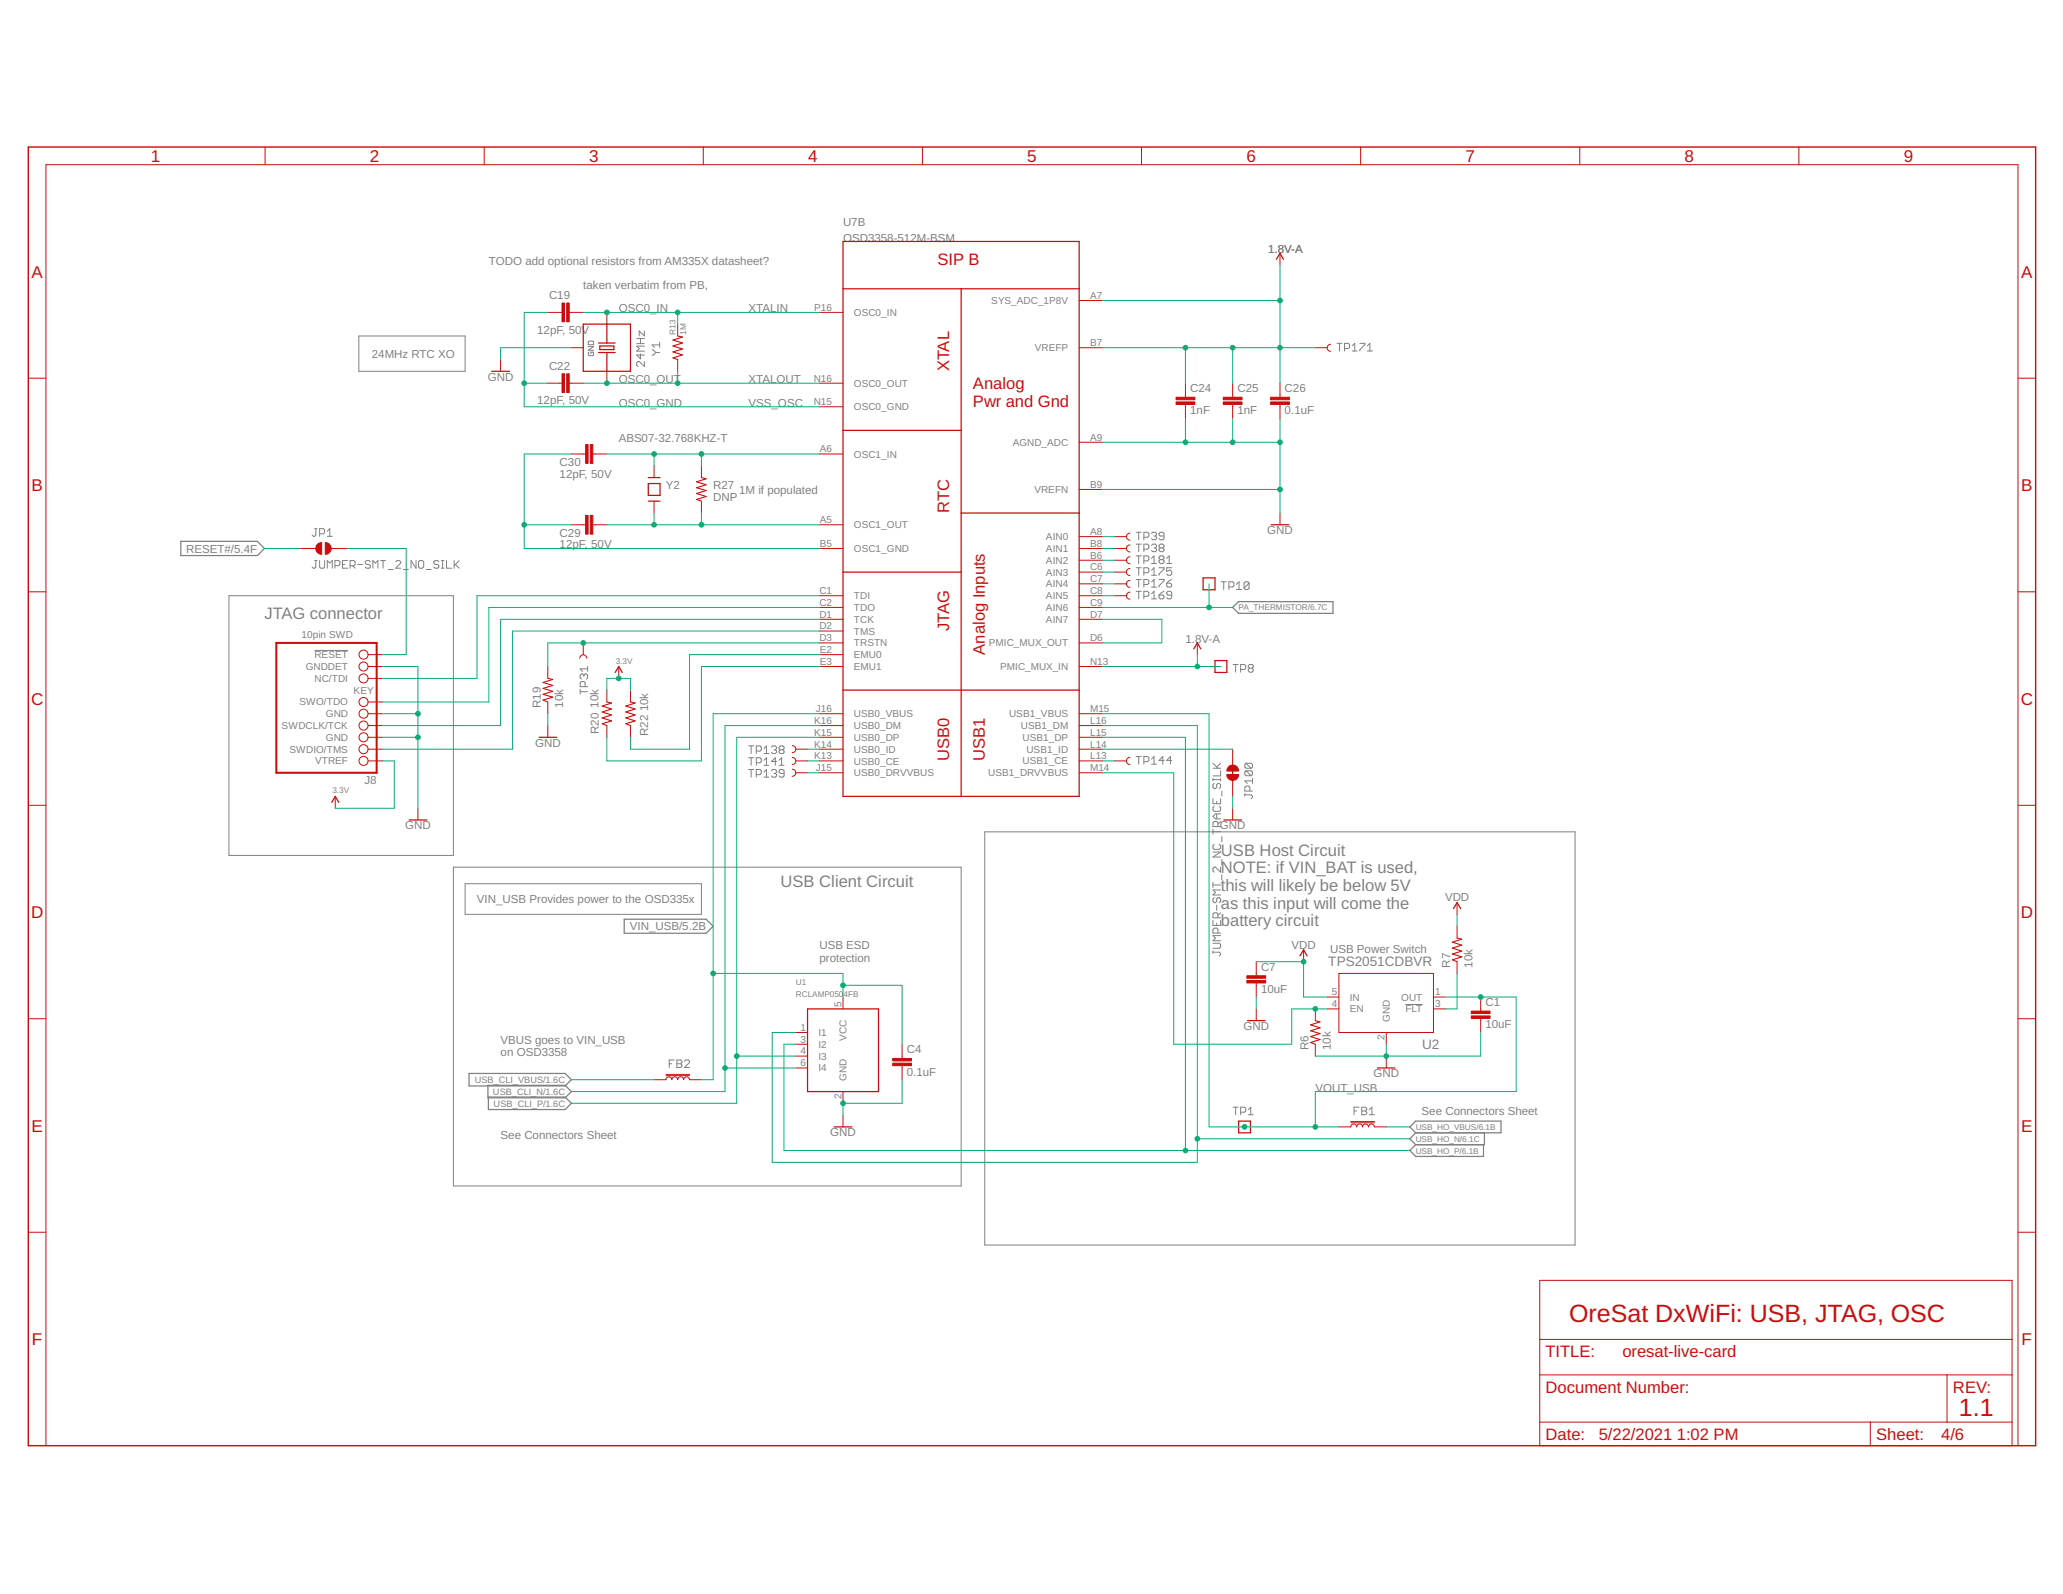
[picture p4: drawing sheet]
<svg xmlns="http://www.w3.org/2000/svg" width="279mm" height="216mm" viewBox="0 0 279 216" stroke-linecap="round" stroke-linejoin="round" font-family="sans-serif">
<g fill="none" stroke="#808080" stroke-width=".14">
<path d="M48.6 45.5h14.4v4.8h-14.4zM79.7 46.9h.7l-.7 .5h.7M79.8 47.7l-.1 .1 .1 .4h.5l.1-.2-.1-.3h-.3v.2M79.8 46.2h.5l.1 .1v.4h-.7v-.4zM86.2 46.5h1.1M86.2 45.8h1.1M86.7 47.9v.7l-.5-.5h1.1M86.7 45.8v.7M87.3 44.8v.7l-.7-.7v.7M87.3 49v.6l-.7-.6h-.2l-.2 .1v.4l.2 .1M87.3 46.9h-1.1l.4 .3-.4 .4h1.1M88.3 47.4h.2l.3 .4"/>
<path d="M88.8 47.8l-.3 .3h-.2M88.8 47.8h.5M89.3 46.7h-1l.4 .4M89.3 46.4v.7M181.1 46.5h.7M181.4 46.5v1M182.1 47.2h.5l.2-.2v-.3l-.2-.2h-.5v1M183.1 46.8l.4-.3v1M183.1 47.5h.7M184.2 46.5h.6v.2l-.6 .7v.1M185.2 47.5h.7M185.2 46.8l.3-.3v1"/>
<path d="M42.6 75.9h.3M42.6 71.6h.3M42.8 75.9v.9l-.2 .2h-.2l-.1-.2M42.8 71.6v.9l-.2 .1h-.2l-.1-.1M43.3 75.9v.9l.2 .2h.3l.2-.2v-.9M43.3 72.3h.5l.2-.2v-.3l-.2-.2h-.5v1M44.3 77v-1.1l.4 .4 .3-.4v1.1M44.3 72.6h.7M44.3 71.9l.4-.3v1M45.4 76.6h.5l.1-.1v-.4l-.1-.2h-.5v1.1M46.4 76.5h.3M47.1 75.9h-.7v1.1h.7"/>
<path d="M47.4 76.6h.5l.2-.1v-.4l-.2-.2h-.5v1.1M47.8 76.6l.3 .4M48.5 76.5h.6M50.2 76.1l-.2-.2h-.4l-.1 .2v.2l.1 .2h.4l.2 .1v.2l-.2 .2h-.4l-.1-.2M50.5 77v-1.1l.3 .4 .4-.4v1.1M51.5 75.9h.7M51.9 75.9v1.1M52.6 77.1h.7M53.6 76.1l.2-.2h.3l.2 .2v.2l-.7 .7h.7M54.6 77.1h.7M56.3 75.9v1.1l-.6-1.1v1.1M56.7 76.1l.2-.2h.3l.2 .2v.7l-.2 .2h-.3l-.2-.2z"/>
<path d="M57.7 77.1h.7M59.4 76.1l-.1-.2h-.4l-.1 .2v.2l.1 .2h.4l.1 .1v.2l-.1 .2h-.4l-.1-.2M59.8 77h.3M59.8 75.9h.3M59.9 75.9v1.1M60.5 75.9v1.1h.7M61.5 75.9v1.1M61.7 76.5l.5 .5M62.2 75.9l-.7 .7M153.9 72.1h.7M153.9 73.7h.7M153.9 75.3h.7"/>
<path d="M153.9 76.9h.7M153.9 78.5h.7M154.2 72.1v1M154.2 73.7v1M154.2 75.3v1M154.2 76.9v1M154.2 78.5v1M154.9 72.8h.5l.2-.2v-.3l-.2-.2h-.5v1M154.9 74.4h.5l.2-.2v-.3l-.2-.2h-.5v1M154.9 76h.5l.2-.2v-.3l-.2-.2h-.5v1M154.9 77.6h.5l.2-.2v-.3l-.2-.2h-.5v1M154.9 79.2h.5l.2-.2v-.3l-.2-.2h-.5v1"/>
<path d="M156 72.3l.1-.2h.4l.1 .2v.1l-.1 .2M156 73.9l.1-.2h.4l.1 .2v.1l-.1 .2M156 75.6l.3-.3v1M156 77.2l.3-.3v1M156 78.8l.3-.3v1M156 76.3h.6M156 77.9h.6M156 79.5h.6M156.3 72.6h.2M156.3 74.2h.2M156.5 72.6l.1 .2v.1l-.1 .2h-.4l-.1-.2M156.5 74.2l.1 .2v.1l-.1 .2h-.4l-.1-.2"/>
<path d="M157 76.9h.6v.2l-.6 .6v.2M157 78.5h.6v.2l-.6 .7v.1M157.1 74.2l-.1-.2v-.1l.1-.2h.4l.1 .2v.1l-.1 .2M157.1 74.2l-.1 .2v.1l.1 .2h.4l.1-.2v-.1l-.1-.2M157.1 75.8l-.1-.2v-.1l.1-.2h.4l.1 .2v.1l-.1 .2M157.1 75.8l-.1 .2v.1l.1 .2h.4l.1-.2v-.1l-.1-.2M157.1 74.2h.4M157.1 75.8h.4M157.6 72.6h-.5l-.1-.2v-.1l.1-.2h.4l.1 .2v.6l-.1 .2h-.4l-.1-.2M158 76.3h.7M158 75.6l.3-.3v1M158 79h.5l.2 .2v.2l-.2 .1h-.3l-.2-.1z"/>
<path d="M158.7 76.9h-.7v.5l.5-.2 .2 .2v.3l-.2 .2h-.3l-.2-.2M158.7 78.5l-.4 .2-.3 .3M165.4 78.8h.7M165.7 78.8v1M166.4 79.5h.5l.2-.2v-.3l-.2-.2h-.5v1M167.4 79.1l.4-.3v1M167.4 79.8h.7M169.2 79l-.2-.2h-.3l-.2 .2v.7M169.2 79v.7l-.2 .1h-.3l-.2-.1M169.2 79l-.7 .7M31 80.7h30.4v35.2h-30.4zM42.6 88.1h4.5"/>
<path d="M78.6 93.7h1M78.6 93.3v.7M79.1 91.5l-.2-.2h-.2l-.1 .2v.3l.1 .2M79.1 91.5l.1-.2h.2l.2 .2v.3l-.2 .2M79.1 91.5v.1M79.2 93v-.5l-.1-.2h-.4l-.1 .2v.5h1M79.6 90.3v.6M79.6 90.6h-1l.3 .3M153.9 80.1h.7M154.2 80.1v1M154.9 80.8h.5l.2-.2v-.3l-.2-.2h-.5v1M156 80.4l.3-.3v1"/>
<path d="M156 81.1h.6M157 80.6h.5l.1 .2v.1l-.1 .2h-.4l-.1-.2zM157.6 80.1l-.3 .2-.3 .3M158.7 80.6h-.5l-.2-.2v-.1l.2-.2h.3l.2 .2v.6l-.2 .2h-.3l-.2-.2M167 90h.7M167.3 90v1M168 90.7h.6l.1-.2v-.3l-.1-.2h-.6v1M169.2 90.5l-.1-.2v-.1l.1-.2h.4l.1 .2v.1l-.1 .2M169.2 90.5l-.1 .2v.1l.1 .2h.4l.1-.2v-.1l-.1-.2M169.2 90.5h.4M61.4 117.5h68.8v43.1h-68.8zM63 119.7h32v4.1h-32z"/>
<path d="M101.4 102.6h.7M101.4 104.2h.7M101.4 101h.7M101.7 101v1.1M101.7 102.6v1.1M101.7 104.2v1.1M102.4 103.3h.5l.2-.2v-.3l-.2-.2h-.5v1.1M102.4 101.7h.5l.2-.1v-.4l-.2-.2h-.5v1.1M102.4 104.9h.5l.2-.1v-.4l-.2-.2h-.5v1.1M103.5 103l.3-.4v1.1M103.5 101.4l.3-.4v1.1M103.5 104.6l.3-.4v1.1"/>
<path d="M103.5 103.7h.6M103.5 105.3h.6M103.5 102.1h.6M104.5 104.4l.1-.2h.4l.2 .2v.2l-.2 .2M104.5 101.2l.1-.2h.4l.2 .2v.2l-.2 .2M104.8 104.8h.2M104.8 101.6h.2M105 104.8l.2 .1v.2l-.2 .2h-.4l-.1-.2M105 101.6l.2 .1v.2l-.2 .2h-.4l-.1-.2M105.2 103.1h-.7l.5-.5v1.1M105.5 103.7h.7M105.5 103l.4-.4v1.1"/>
<path d="M105.7 101.6l-.2-.2v-.2l.2-.2h.3l.2 .2v.2l-.2 .2M105.7 101.6l-.2 .1v.2l.2 .2h.3l.2-.2v-.2l-.2-.1M105.7 101.6h.3M106.2 104.8h-.5l-.2-.2v-.2l.2-.2h.3l.2 .2v.7l-.2 .2h-.3l-.2-.2M133.4 112.7h79.9v55.9h-79.9zM153.9 102.5h.7M154.2 102.5v1M154.9 103.2h.5l.2-.2v-.4l-.2-.1h-.5v1M156 102.8l.3-.3v1M156 103.5h.6M157.6 103h-.6l.5-.5v1M158.7 103h-.7l.5-.5v1"/>
<path d="M164.3 108.2v.7h1v-.7M164.3 105.4v.4M164.3 112.3v.7M164.3 119.5v.7M164.3 119.9h1M164.3 115.4h1l-1 .7h1M164.3 112.6h1M164.3 105.6h1M164.3 104.1h1M164.3 103.4l.7 .7M164.4 106.1l-.1 .2v.3l.1 .2h.2l.2-.2v-.3l.2-.2h.1l.2 .2v.3l-.2 .2M164.4 109.2l-.1 .2v.3l.1 .2h.7l.2-.2v-.3l-.2-.2"/>
<path d="M164.4 114.4l-.1 .1v.4l.1 .1h.7l.2-.1v-.4l-.2-.1M164.8 108.5v.4M164.8 110.2v.7M165 112v-.6l-.2-.1h-.4l-.1 .1v.6h1M165.3 117.5v.6l-.7-.6h-.2l-.1 .1v.4l.1 .1M165.3 104.4v.7h-1M165.3 105.4v.4M165.3 111.3l-.3 .3M165.3 110.2h-.7l-.3 .4 .3 .3h.7M165.3 103.4l-.5 .5M165.5 107.1v.7M165.5 113.3v.7"/>
<path d="M165.5 116.4v.7M165.5 118.5v.7M168.6 107.7h.8l.2 .1v.2l-.2 .2M168.6 107.5v.3M168.8 103.4l-.2 .1v.4l.2 .2h.6M168.8 103.4h.6l.2 .1v.4l-.2 .2M168.8 104.4h.6l.2 .2v.3l-.2 .2M168.8 104.4l-.2 .2v.3l.2 .2h.6M168.8 104.4l.6 .7M168.8 103.4l.6 .7M169.3 107.1v-.5l-.2-.1h-.3l-.2 .1v.5h1M169.6 105.4v.7"/>
<path d="M169.6 105.8h-1l.3 .3M164.3 129h.8l.2 .1v.2l-.2 .2M164.3 124.7v.6h1v-.6M164.3 127.8h.8l.2 .1v.4l-.2 .1h-.8M164.3 128.8v.3M164.4 121.6l-.1 .2v.3l.1 .2h.2l.2-.2v-.3l.2-.2h.1l.2 .2v.3l-.2 .2M164.8 122.6v.7M164.8 125v.3M165 124.3v-.5l-.2-.2h-.4l-.1 .2v.5h1M165 126.4v-.5l-.2-.2h-.4l-.1 .2v.5h1M165.3 126.7h-1l.3 .4-.3 .3h1M165.3 123.6l-.3 .4"/>
<path d="M165.3 120.5h-1l.3 .4-.3 .3h1M190.3 136.1h2.4M90.6 144.1h.4M91.3 143.6h-.7v1M91.7 143.6h.5l.2 .1v.2l-.2 .2 .2 .2v.1l-.2 .2h-.5zM91.7 144.1h.5M92.7 143.7l.2-.1h.3l.2 .1v.2l-.7 .7h.7M167 150h.7M167.3 150v1M168 150.6h.6l.1-.1v-.4l-.1-.1h-.6v1M169.1 151h.6M169.1 150.3l.3-.3v1"/>
<path d="M183.4 150.5h.3M184.1 150h-.7v1M184.4 150h.5l.2 .1v.2l-.2 .2 .2 .1v.2l-.2 .2h-.5zM184.4 150.5h.5M185.4 151h.7M185.4 150.3l.4-.3v1"/>
</g>
<path d="M24.5 73.3h10.4l.9 1-.9 .9h-10.4zM166.9 82.3l.8-.8h12.8v1.6h-12.8zM84.5 124.5h11.1l1 1-1 .9h-11.1zM63.5 145.4h13l.9 .8-.9 .9h-13zM66.1 147h10.4l.9 .8-.9 .9h-10.4zM66.1 148.6h10.4l.9 .8-.9 .9h-10.4zM190.9 152.6l.8-.8h11.6v1.6h-11.6zM191.7 153.4l-.8 .8 .8 .8M191.7 155l-.8 .8 .8 .8h9.2v-1.6M201 153.4v1.6h-9.3" fill="none" stroke="#808080" stroke-width=".17"/>
<g fill="none" stroke="#c90d0c" stroke-width=".17">
<path d="M114.2 32.7h32v75.2h-32zM114.2 39.1h32M130.2 39.1v68.8M172.9 35.1l.5-.8 .4 .8M66.6 50.3h2.4M79 43.9h6.4v6.4h-6.4zM81.1 47.8h2.2M81.1 46.5h2.2M81.2 46.9h1.9v.4h-1.9zM82.2 43.9v2.6M82.2 47.8v2.5M114.2 58.3h16"/>
<path d="M87.8 64.7h1.6M87.8 67.9h1.6M87.8 65.5h1.6v1.6h-1.6zM114.2 77.5h16M130.2 69.5h16M162.9 78.3h1.6v1.6h-1.6zM172.1 71.1h2.4M73 99.9h2.4M83.3 91.1l.5-.8 .5 .8M114.2 93.5h32M161.7 87.9l.5-.8 .4 .8M164.5 89.5h1.7v1.6h-1.7z"/>
<path d="M44.9 108.7l.5-.8 .5 .8M55.4 111.1h2.4M165.8 111.1h2.3M166.9 104.2v1.1M109.4 136.7h9.6v11.1h-9.6zM169 138.2h2.3M176.1 129.5l.5-.8 .4 .8M196.8 123.1l.5-.8 .5 .8M113 152.6h2.4M167.7 151.8h1.7v1.6h-1.7zM186.5 144.7h2.4"/>
</g>
<g fill="none" stroke="#c90d0c" stroke-width=".14">
<path d="M35.9 19.9v2.4M65.6 19.9v2.4M95.2 19.9v2.4M124.9 19.9v2.4M154.6 19.9v2.4M184.3 19.9v2.4M214 19.9v2.4M243.6 19.9v2.4M173.4 34.3v1.6M3.8 51.2h2.4M67.8 48.7v1.6M74.2 42.3h1.9"/>
<path d="M74.2 51.9h1.9M77.1 42.3h1.9M77.1 51.9h1.9M77.4 47.1h1.6M82.2 42.3v1.6M82.2 50.3v1.6M91.8 43.9v1.6M91.8 48.7v1.6M111 55.1h3.2M111 42.3h3.2M111 51.9h3.2M146.2 47.1h3.2"/>
<path d="M146.2 40.7h3.2M146.2 59.9h3.2M160.5 51.9v1.9M160.5 54.8v1.9M166.9 51.9v1.9M166.9 54.8v1.9M173.4 51.9v1.9M173.4 54.8v1.9M178.1 47.1h1.6M180.2 46.6a.48 .48 0 0 0-.5 .5 .48 .48 0 0 0 .5 .5M273.3 51.2h2.4M40.6 74.3h2.2"/>
<path d="M44.9 74.3h2.1M77.4 61.5h1.9M77.4 71.1h1.9M80.3 61.5h1.9M80.3 71.1h1.9M88.6 63.1v1.6M88.6 67.9v1.6M95 63.1v1.6M95 67.9v1.6M111 74.3h3.2M111 61.5h3.2M111 71.1h3.2"/>
<path d="M146.2 72.7h3.2M146.2 74.3h3.2M146.2 75.9h3.2M146.2 77.5h3.2M146.2 79.1h3.2M146.2 66.3h3.2M151 72.7h1.5M151 74.3h1.5M151 75.9h1.5M151 77.5h1.5M151 79.1h1.5M153 72.2a.49 .49 0 0 0-.4 .5 .49 .49 0 0 0 .4 .5"/>
<path d="M153 73.8a.48 .48 0 0 0-.4 .5 .48 .48 0 0 0 .4 .5M153 75.4a.49 .49 0 0 0-.4 .5 .49 .49 0 0 0 .4 .5M153 77a.48 .48 0 0 0-.4 .5 .48 .48 0 0 0 .4 .5M153 78.6a.48 .48 0 0 0-.4 .5 .48 .48 0 0 0 .4 .5M173.4 69.5v1.6M3.8 80.2h2.4M49.8 98.3h2M49.8 99.9h2M49.8 96.7h2M49.8 88.7h2M49.8 90.3h2M49.8 95.1h2"/>
<path d="M49.8 91.9h2M74.2 90.3v1.6M74.2 95.1v1.6M74.2 98.3v1.6M78.5 89.2a.49 .49 0 0 1 .5-.5 .49 .49 0 0 1 .5 .5M79 87.1v1.6M82.2 93.5v1.6M82.2 98.3v1.6M83.8 90.3v1.6M85.4 93.5v1.6M85.4 98.3v1.6M111 80.7h3.2"/>
<path d="M111 82.3h3.2M111 83.9h3.2M111 98.3h3.2M111 99.9h3.2M111 96.7h3.2M111 88.7h3.2M111 90.3h3.2M111 85.5h3.2M111 87.1h3.2M146.2 80.7h3.2M146.2 82.3h3.2M146.2 83.9h3.2"/>
<path d="M146.2 98.3h3.2M146.2 99.9h3.2M146.2 96.7h3.2M146.2 90.3h3.2M146.2 87.1h3.2M151 80.7h1.5M153 80.2a.48 .48 0 0 0-.4 .5 .48 .48 0 0 0 .4 .5M162.2 87.1v1.6M273.3 80.2h2.4M3.8 109.1h2.4M45.4 107.9v1.6M49.8 103.1h2"/>
<path d="M49.8 101.5h2M56.6 109.5v1.6M107.3 102.6a.48 .48 0 0 1 .5 .5 .48 .48 0 0 1-.5 .4M107.3 104.2a.49 .49 0 0 1 .5 .5 .49 .49 0 0 1-.5 .5M107.3 101a.48 .48 0 0 1 .5 .5 .48 .48 0 0 1-.5 .4M107.8 103.1h1.6M107.8 104.7h1.6M107.8 101.5h1.6M111 103.1h3.2M111 104.7h3.2M111 101.5h3.2M146.2 103.1h3.2"/>
<path d="M146.2 104.7h3.2M146.2 101.5h3.2M151 103.1h1.5M153 102.6a.48 .48 0 0 0-.4 .5 .48 .48 0 0 0 .4 .4M166.9 101.5v2.1M166.9 105.7v2.2M166.9 109.5v1.6M273.3 109.1h2.4M3.8 138h2.4M107.8 139.8h1.6M114.2 135v1.7M170.1 130.3v1.9"/>
<path d="M170.1 133.1v1.9M170.1 136.7v1.5M176.6 128.7v1.6M178.1 136.7v1.5M179.7 135h1.6M179.7 136.7h1.6M181.3 131.8h12.8v8h-12.8zM187.7 139.8v1.6M194.1 135h1.6M194.1 136.7h1.6M197.3 122.3v1.5M197.3 125.5v1.6"/>
<path d="M197.3 130.3v1.5M200.5 135v2M200.5 137.9v1.9M273.3 138h2.4M88.6 146.2h1.6a.4 .4 0 0 1 .4-.4 .4 .4 0 0 1 .4 .4 .39 .39 0 0 1 .4-.4 .39 .39 0 0 1 .4 .4 .4 .4 0 0 1 .4-.4 .4 .4 0 0 1 .4 .4 .4 .4 0 0 1 .4-.4 .4 .4 0 0 1 .4 .4h1.6M90.2 145.7h3.2M90.2 145.5h3.2M107.8 141.4h1.6M107.8 144.7h1.6M107.8 143h1.6M114.2 147.8v1.6M114.2 151v1.6"/>
<path d="M122.2 141.4v2M122.2 144.3v1.9M178.1 141.4v1.6M181.3 152.6h1.6a.4 .4 0 0 1 .4-.4 .4 .4 0 0 1 .4 .4 .39 .39 0 0 1 .4-.4 .39 .39 0 0 1 .4 .4 .4 .4 0 0 1 .4-.4 .4 .4 0 0 1 .4 .4 .4 .4 0 0 1 .4-.4 .4 .4 0 0 1 .4 .4h1.6M182.9 152.1h3.2M182.9 151.9h3.2M187.7 143v1.7M3.8 166.9h2.4M208.5 173.4h64v22.4h-64zM273.3 166.9h2.4M6.2 195.8v-173.5h267.1v173.5M208.5 186.2h64"/>
<path d="M208.5 192.6h64M208.5 181.4h64M253.3 192.6v3.2M263.7 186.2v6.4"/>
<circle cx="49.2" cy="88.7" r=".61"/>
<circle cx="49.2" cy="99.9" r=".61"/>
<circle cx="49.2" cy="98.3" r=".61"/>
<circle cx="49.2" cy="90.3" r=".61"/>
<circle cx="49.2" cy="91.9" r=".61"/>
<circle cx="49.2" cy="96.7" r=".61"/>
<circle cx="49.2" cy="95.1" r=".61"/>
<circle cx="49.2" cy="101.5" r=".61"/>
<circle cx="49.2" cy="103.1" r=".61"/>
</g>
<g fill="#c90d0c" stroke="#c90d0c" stroke-width=".14">
<path d="M76.8 50.6h.3v2.6h-.3z"/>
<path d="M76.1 50.6h.4v2.6h-.4z"/>
<path d="M76.8 41h.3v2.6h-.3z"/>
<path d="M76.1 41h.4v2.6h-.4z"/>
<path d="M120.9 144h2.5v.3h-2.5z"/>
<path d="M120.9 143.4h2.5v.3h-2.5z"/>
<path d="M168.9 132.8h2.5v.3h-2.5z"/>
<path d="M168.9 132.2h2.5v.3h-2.5z"/>
<path d="M199.3 137.6h2.5v.3h-2.5z"/>
<path d="M199.3 136.9h2.5v.4h-2.5z"/>
<path d="M79.3 60.2h.4v2.6h-.4z"/>
<path d="M79.9 60.2h.4v2.6h-.4z"/>
<path d="M79.3 69.8h.4v2.5h-.4z"/>
<path d="M79.9 69.8h.4v2.5h-.4z"/>
<path d="M159.3 54.4h2.5v.4h-2.5z"/>
<path d="M159.3 53.8h2.5v.3h-2.5z"/>
<path d="M165.7 54.4h2.5v.4h-2.5z"/>
<path d="M165.7 53.8h2.5v.3h-2.5z"/>
<path d="M172.1 54.4h2.5v.4h-2.5z"/>
<path d="M172.1 53.8h2.5v.3h-2.5z"/>
</g>
<path d="M91.8 45.5l.6 .2-1.3 .4 1.3 .4-1.3 .4 1.3 .4-1.3 .4 1.3 .4-1.3 .4 .7 .2M95 64.7l.6 .2-1.3 .4 1.3 .4-1.3 .4 1.3 .3-1.3 .4 1.3 .4-1.3 .4 .7 .3M74.2 91.9l.6 .1-1.2 .4 1.2 .4-1.2 .4 1.2 .4-1.2 .4 1.2 .4-1.2 .4 .6 .3M82.2 95.1l.6 .1-1.2 .4 1.2 .4-1.2 .4 1.2 .4-1.2 .4 1.2 .4-1.2 .4 .6 .3M85.4 95.1l.6 .1-1.2 .4 1.2 .4-1.2 .4 1.2 .4-1.2 .4 1.2 .4-1.2 .4 .6 .3M178.1 138.2l.7 .2-1.3 .4 1.3 .4-1.3 .4 1.3 .4-1.3 .4 1.3 .4-1.3 .4 .6 .2M197.3 127.1l.7 .1-1.3 .4 1.3 .4-1.3 .4 1.3 .4-1.3 .4 1.3 .4-1.3 .4 .6 .3" fill="none" stroke="#c90d0c" stroke-width=".15"/>
<path d="M37.4 87.1h13.6v17.6h-13.6z" fill="none" stroke="#c90d0c" stroke-width=".28"/>
<path d="M3.8 19.9h271.9v175.9h-271.9z" fill="none" stroke="#c90d0c" stroke-width=".19"/>
<g fill="#c90d0c" stroke="#c90d0c" stroke-width=".14">
<path d="M166.9 104.9h.8v.1a.79 .79 0 0 1-.8 .7z" fill-rule="evenodd"/>
<path d="M166.2 104.9h.7v.8l-.3-.1a.75 .75 0 0 1-.4-.7z" fill-rule="evenodd"/>
<path d="M166.3 103.9a.79 .79 0 0 1 .9-.2 .79 .79 0 0 1 .5 .7h-1.5z" fill-rule="evenodd"/>
<path d="M44 73.5a.79 .79 0 0 1 .9 .8 .79 .79 0 0 1-.9 .8z" fill-rule="evenodd"/>
<path d="M43 73.7l.6-.2v1.6a.79 .79 0 0 1-.8-.5 .79 .79 0 0 1 .2-.9z" fill-rule="evenodd"/>
</g>
<g fill="none" stroke="#0dab76" stroke-width=".14">
<path d="M173.4 35.9v16M71 51.9h3.2M74.2 42.3h-3.2v12.8h40M77.4 47.1h-9.6v1.6M79 42.3h32M79 51.9h32M91.8 42.3v1.6M91.8 50.3v1.6M149.4 47.1h28.7M149.4 59.9h24M149.4 40.7h24M160.5 47.1v4.8"/>
<path d="M160.5 56.7v3.2M166.9 47.1v4.8M166.9 56.7v3.2M173.4 56.7v12.8M35.8 74.3h4.8M47 74.3h8v14.4h-3.2M71 71.1h6.4M77.4 61.5h-6.4v12.8h40M82.2 61.5h28.8M82.2 71.1h28.8M88.6 61.5v1.6M88.6 69.5v1.6"/>
<path d="M95 61.5v1.6M95 69.5v1.6M149.4 66.3h24M149.4 79.1h1.6M149.4 77.5h1.6M149.4 75.9h1.6M149.4 74.3h1.6M149.4 72.7h1.6M163.7 79.1v3.2M51.8 90.3h4.8v19.2M51.8 96.7h4.8M51.8 99.9h4.8"/>
<path d="M74.2 96.7v1.6M82.2 93.5v-1.6h3.2v1.6M111 90.3h-16v12.8h-12.8v-3.2M111 96.7h-14.4v49.5h-1.6M111 99.9h-11.2v49.5h-22.4M111 87.1h-36.8v3.2M111 83.9h-43.2v14.4h-16M111 80.7h-46.4v11.2h-12.8M111 88.7h-17.6v12.8h-8v-1.6M111 82.3h-44.8v12.8h-14.4M111 98.3h-12.8v49.5h-20.8M111 85.5h-41.6v16h-17.6"/>
<path d="M149.4 90.3h16M149.4 96.7h14.3v55.9h17.6M149.4 99.9h11.1v55.9M149.4 82.3h17.5M149.4 98.3h12.8v59.1h-57.6v-17.6h3.2M149.4 83.9h8v3.2h-8M149.4 80.7h1.6M162.2 88.7v1.6M51.8 103.1h1.6v6.4h-8M109.4 103.1h1.6M109.4 101.5h1.6M109.4 104.7h1.6"/>
<path d="M149.4 103.1h1.6M149.4 101.5h17.5M149.4 104.7h9.6v36.7h15.9v-4.7h4.8M166.9 107.9v1.6M96.6 131.8h17.6v3.2M114.2 133.5h8v7.9M170.1 135v1.7M170.1 130.3h6.5v4.7h3.1M195.7 135h9.6v12.8h-27.2v4.8M197.3 131.8v4.9h-1.6M197.3 123.8v1.7M200.5 139.8v3.2h-22.4"/>
<path d="M77.4 146.2h11.2M98.2 144.7h9.6M99.8 143h8M107.8 141.4h-1.6v14.4h84.7M122.2 146.2v3.2h-8v1.6M162.2 154.2h28.7M187.7 141.4v1.6M187.7 152.6h3.2"/>
</g>
<g fill="#0dab76" stroke="#0dab76" stroke-width=".14">
<circle cx="56.6" cy="96.7" r=".32"/>
<circle cx="56.6" cy="99.9" r=".32"/>
<circle cx="114.2" cy="149.4" r=".32"/>
<circle cx="187.7" cy="143" r=".32"/>
<circle cx="166.9" cy="59.9" r=".32"/>
<circle cx="160.5" cy="59.9" r=".32"/>
<circle cx="173.4" cy="59.9" r=".32"/>
<circle cx="173.4" cy="66.3" r=".32"/>
<circle cx="96.6" cy="131.8" r=".32"/>
<circle cx="114.2" cy="133.5" r=".32"/>
<circle cx="83.8" cy="91.9" r=".32"/>
<circle cx="98.2" cy="144.7" r=".32"/>
<circle cx="99.8" cy="143" r=".32"/>
<circle cx="178.1" cy="136.7" r=".32"/>
<circle cx="79" cy="87.1" r=".32"/>
<circle cx="91.8" cy="42.3" r=".32"/>
<circle cx="82.2" cy="42.3" r=".32"/>
<circle cx="91.8" cy="51.9" r=".32"/>
<circle cx="82.2" cy="51.9" r=".32"/>
<circle cx="71" cy="51.9" r=".32"/>
<circle cx="178.1" cy="152.6" r=".32"/>
<circle cx="200.5" cy="135" r=".32"/>
<circle cx="168.6" cy="152.6" r=".32"/>
<circle cx="163.7" cy="82.3" r=".32"/>
<circle cx="176.6" cy="130.3" r=".32"/>
<circle cx="162.2" cy="154.2" r=".32"/>
<circle cx="88.6" cy="61.5" r=".32"/>
<circle cx="95" cy="61.5" r=".32"/>
<circle cx="88.6" cy="71.1" r=".32"/>
<circle cx="95" cy="71.1" r=".32"/>
<circle cx="71" cy="71.1" r=".32"/>
<circle cx="160.5" cy="155.8" r=".32"/>
<circle cx="160.5" cy="47.1" r=".32"/>
<circle cx="166.9" cy="47.1" r=".32"/>
<circle cx="173.4" cy="47.1" r=".32"/>
<circle cx="173.4" cy="40.7" r=".32"/>
<circle cx="162.2" cy="90.3" r=".32"/>
</g>
<g font-size="3.4" fill="#c90d0c">
<text x="212.5" y="179">OreSat DxWiFi: USB, JTAG, OSC</text>
<text x="265.3" y="191.8">1.1</text>
</g>
<g font-size="2.3" fill="#c90d0c">
<text x="20.4" y="21.9">1</text>
<text x="50.1" y="21.9">2</text>
<text x="79.8" y="21.9">3</text>
<text x="109.5" y="21.9">4</text>
<text x="139.1" y="21.9">5</text>
<text x="168.8" y="21.9">6</text>
<text x="198.5" y="21.9">7</text>
<text x="228.2" y="21.9">8</text>
<text x="257.8" y="21.9">9</text>
<text x="4.3" y="37.6">A</text>
<text x="273.7" y="37.6">A</text>
<text x="4.3" y="66.5">B</text>
<text x="273.7" y="66.5">B</text>
<text x="4.2" y="95.4">C</text>
<text x="273.7" y="95.4">C</text>
<text x="4.2" y="124.3">D</text>
<text x="273.7" y="124.3">D</text>
<text x="4.3" y="153.3">E</text>
<text x="273.7" y="153.3">E</text>
<text x="4.3" y="182.2">F</text>
<text x="273.8" y="182.2">F</text>
</g>
<g font-size="2.2" fill="#c90d0c">
<text x="127" y="35.9">SIP B</text>
<text x="128.6" y="50.3" transform="rotate(-90 128.6 50.3)">XTAL</text>
<text x="131.8" y="52.7">Analog</text>
<text x="131.8" y="55.1">Pwr and Gnd</text>
<text x="128.6" y="69.5" transform="rotate(-90 128.6 69.5)">RTC</text>
<text x="128.6" y="85.5" transform="rotate(-90 128.6 85.5)">JTAG</text>
<text x="133.4" y="88.7" transform="rotate(-90 133.4 88.7)">Analog Inputs</text>
<text x="128.6" y="103.1" transform="rotate(-90 128.6 103.1)">USB0</text>
<text x="133.4" y="103.1" transform="rotate(-90 133.4 103.1)">USB1</text>
<text x="209.3" y="183.8">TITLE:</text>
<text x="219.7" y="183.8">oresat-live-card</text>
<text x="209.3" y="188.6">Document Number:</text>
<text x="264.5" y="188.6">REV:</text>
<text x="209.3" y="195">Date:</text>
<text x="216.5" y="195">5/22/2021</text>
<text x="227.1" y="195">1:02 PM</text>
<text x="254.1" y="195">Sheet:</text>
<text x="262.9" y="195">4/6</text>
</g>
<g font-size="2.2" fill="#808080">
<text x="35.8" y="83.9">JTAG connector</text>
<text x="165.4" y="115.9">USB Host Circuit</text>
<text x="165.4" y="118.3">NOTE: if VIN_BAT is used,</text>
<text x="105.7" y="120.2">USB Client Circuit</text>
<text x="165.4" y="120.7">this will likely be below 5V</text>
<text x="165.4" y="123.1">as this input will come the</text>
<text x="165.4" y="125.5">battery circuit</text>
</g>
<g font-size="1.8" fill="#808080">
<text x="179.9" y="130.9">TPS2051CDBVR</text>
<text x="192.6" y="142.1">U2</text>
</g>
<g font-size="1.6" fill="#808080">
<text x="66.2" y="35.9">TODO add optional resistors from AM335X datasheet?</text>
<text x="114.2" y="32.7">OSD3358-512M-BSM</text>
<text x="114.2" y="30.6">U7B</text>
<text x="171.7" y="34.3">1.8V-A</text>
<text x="74.4" y="40.5">C19</text>
<text x="79" y="39.1">taken verbatim from PB,</text>
<text x="72.8" y="45.2">12pF, 50V</text>
<text x="83.8" y="42.3">OSC0_IN</text>
<text x="101.4" y="42.3">XTALIN</text>
<text x="50.4" y="48.5">24MHz RTC XO</text>
<text x="66.1" y="51.6">GND</text>
<text x="74.4" y="50.1">C22</text>
<text x="83.8" y="51.9">OSC0_OUT</text>
<text x="101.4" y="51.9">XTALOUT</text>
<text x="161.2" y="53.1">C24</text>
<text x="167.6" y="53.1">C25</text>
<text x="174" y="53.1">C26</text>
<text x="72.8" y="54.8">12pF, 50V</text>
<text x="83.8" y="59.9">ABS07-32.768KHZ-T</text>
<text x="83.8" y="55.1">OSC0_GND</text>
<text x="101.4" y="55.1">VSS_OSC</text>
<text x="161.2" y="56.1">1nF</text>
<text x="167.6" y="56.1">1nF</text>
<text x="174" y="56.1">0.1uF</text>
<text x="75.8" y="64.7">12pF, 50V</text>
<text x="75.8" y="63.1">C30</text>
<text x="90.2" y="66.3">Y2</text>
<text x="96.6" y="67.9">DNP</text>
<text x="96.6" y="66.3">R27</text>
<text x="100.1" y="66.9">1M if populated</text>
<text x="25.2" y="74.8">RESET#/5.4F</text>
<text x="75.8" y="74.3">12pF, 50V</text>
<text x="75.8" y="72.7">C29</text>
<text x="171.6" y="72.4">GND</text>
<text x="160.6" y="87.1">1.8V-A</text>
<text x="73.3" y="95.9" transform="rotate(-90 73.3 95.9)">R19</text>
<text x="76.3" y="95.9" transform="rotate(-90 76.3 95.9)">10k</text>
<text x="81.1" y="95.9" transform="rotate(-90 81.1 95.9)">10k</text>
<text x="72.5" y="101.2">GND</text>
<text x="81.1" y="99.4" transform="rotate(-90 81.1 99.4)">R20</text>
<text x="87.8" y="96.4" transform="rotate(-90 87.8 96.4)">10k</text>
<text x="87.8" y="99.7" transform="rotate(-90 87.8 99.7)">R22</text>
<text x="49.4" y="106.2">J8</text>
<text x="54.9" y="112.3">GND</text>
<text x="165.2" y="112.3">GND</text>
<text x="64.6" y="122.3">VIN_USB Provides power to the OSD335x</text>
<text x="195.7" y="122.1">VDD</text>
<text x="85.3" y="126">VIN_USB/5.2B</text>
<text x="111" y="128.6">USB ESD</text>
<text x="111" y="130.3">protection</text>
<text x="170.8" y="131.5">C7</text>
<text x="174.9" y="128.5">VDD</text>
<text x="180.1" y="129.1">USB Power Switch</text>
<text x="196.4" y="131.1" transform="rotate(-90 196.4 131.1)">R7</text>
<text x="199.4" y="131.1" transform="rotate(-90 199.4 131.1)">10k</text>
<text x="170.8" y="134.5">10uF</text>
<text x="201.2" y="136.2">C1</text>
<text x="67.8" y="141.4">VBUS goes to VIN_USB</text>
<text x="67.8" y="143">on OSD3358</text>
<text x="122.8" y="142.6">C4</text>
<text x="168.4" y="139.5">GND</text>
<text x="177.2" y="142.2" transform="rotate(-90 177.2 142.2)">R6</text>
<text x="180.2" y="142.2" transform="rotate(-90 180.2 142.2)">10k</text>
<text x="201.2" y="139.3">10uF</text>
<text x="122.8" y="145.7">0.1uF</text>
<text x="178.1" y="147.8">VOUT_USB</text>
<text x="186" y="145.9">GND</text>
<text x="67.8" y="154.2">See Connectors Sheet</text>
<text x="112.4" y="153.9">GND</text>
<text x="192.5" y="151">See Connectors Sheet</text>
</g>
<g font-size="1.4" fill="#808080">
<text x="134.3" y="41.2">SYS_ADC_1P8V</text>
<text x="147.6" y="40.5">A7</text>
<text x="110.3" y="42.1">P16</text>
<text x="115.6" y="42.8">OSC0_IN</text>
<text x="140.2" y="47.6">VREFP</text>
<text x="147.6" y="46.9">B7</text>
<text x="110.2" y="51.7">N16</text>
<text x="115.6" y="52.4">OSC0_OUT</text>
<text x="110.2" y="54.9">N15</text>
<text x="115.6" y="55.6">OSC0_GND</text>
<text x="147.6" y="59.7">A9</text>
<text x="111" y="61.3">A6</text>
<text x="115.6" y="62">OSC1_IN</text>
<text x="137.2" y="60.4">AGND_ADC</text>
<text x="111" y="70.9">A5</text>
<text x="115.6" y="71.6">OSC1_OUT</text>
<text x="140.1" y="66.8">VREFN</text>
<text x="147.6" y="66.1">B9</text>
<text x="111" y="74.1">B5</text>
<text x="115.6" y="74.8">OSC1_GND</text>
<text x="141.7" y="73.2">AIN0</text>
<text x="141.7" y="74.8">AIN1</text>
<text x="141.7" y="76.4">AIN2</text>
<text x="141.7" y="78">AIN3</text>
<text x="147.6" y="72.5">A8</text>
<text x="147.6" y="74.1">B8</text>
<text x="147.6" y="75.7">B6</text>
<text x="147.6" y="77.3">C6</text>
<text x="111" y="83.7">D1</text>
<text x="111" y="80.5">C1</text>
<text x="111" y="82.1">C2</text>
<text x="115.6" y="81.2">TDI</text>
<text x="115.6" y="82.8">TDO</text>
<text x="141.7" y="79.6">AIN4</text>
<text x="141.7" y="81.2">AIN5</text>
<text x="141.7" y="82.8">AIN6</text>
<text x="147.6" y="78.9">C7</text>
<text x="147.6" y="80.5">C8</text>
<text x="147.6" y="82.1">C9</text>
<text x="147.6" y="83.7">D7</text>
<text x="40.8" y="86.4">10pin SWD</text>
<text x="42.6" y="89.1">RESET</text>
<text x="111" y="85.3">D2</text>
<text x="111" y="86.9">D3</text>
<text x="111" y="88.5">E2</text>
<text x="115.6" y="89.2">EMU0</text>
<text x="115.6" y="84.4">TCK</text>
<text x="115.6" y="86">TMS</text>
<text x="115.6" y="87.6">TRSTN</text>
<text x="133.9" y="87.6">PMIC_MUX_OUT</text>
<text x="141.7" y="84.4">AIN7</text>
<text x="147.6" y="86.9">D6</text>
<text x="40.6" y="95.5">SWO/TDO</text>
<text x="41.4" y="90.7">GNDDET</text>
<text x="42.6" y="92.3">NC/TDI</text>
<text x="47.9" y="94">KEY</text>
<text x="111" y="90.1">E3</text>
<text x="115.6" y="90.8">EMU1</text>
<text x="135.5" y="90.7">PMIC_MUX_IN</text>
<text x="147.6" y="90.1">N13</text>
<text x="38.1" y="98.7">SWDCLK/TCK</text>
<text x="39.2" y="101.9">SWDIO/TMS</text>
<text x="44.1" y="100.3">GND</text>
<text x="44.1" y="97.1">GND</text>
<text x="110.3" y="98">K16</text>
<text x="110.3" y="99.6">K15</text>
<text x="110.3" y="101.2">K14</text>
<text x="110.5" y="96.4">J16</text>
<text x="115.6" y="98.8">USB0_DM</text>
<text x="115.6" y="100.4">USB0_DP</text>
<text x="115.6" y="101.9">USB0_ID</text>
<text x="115.6" y="97.2">USB0_VBUS</text>
<text x="136.7" y="97.1">USB1_VBUS</text>
<text x="138.3" y="98.7">USB1_DM</text>
<text x="138.5" y="100.3">USB1_DP</text>
<text x="139" y="101.9">USB1_ID</text>
<text x="147.6" y="98">L16</text>
<text x="147.6" y="99.6">L15</text>
<text x="147.6" y="101.2">L14</text>
<text x="147.6" y="96.4">M15</text>
<text x="42.7" y="103.5">VTREF</text>
<text x="110.3" y="102.8">K13</text>
<text x="110.5" y="104.4">J15</text>
<text x="115.6" y="103.5">USB0_CE</text>
<text x="115.6" y="105.1">USB0_DRVVBUS</text>
<text x="133.8" y="105.1">USB1_DRVVBUS</text>
<text x="138.5" y="103.5">USB1_CE</text>
<text x="147.6" y="102.8">L13</text>
<text x="147.6" y="104.4">M14</text>
<text x="114" y="136.4" transform="rotate(-90 114 136.4)">5</text>
<text x="180.4" y="136.4">4</text>
<text x="180.4" y="134.8">5</text>
<text x="182.8" y="137.1">EN</text>
<text x="182.8" y="135.5">IN</text>
<text x="189.8" y="135.5">OUT</text>
<text x="190.3" y="137.1">FLT</text>
<text x="194.4" y="134.8">1</text>
<text x="194.4" y="136.4">3</text>
<text x="108.4" y="139.6">1</text>
<text x="108.4" y="141.2">3</text>
<text x="108.4" y="142.8">4</text>
<text x="110.8" y="140.3">I1</text>
<text x="110.8" y="141.9">I2</text>
<text x="110.8" y="143.5">I3</text>
<text x="114.6" y="141" transform="rotate(-90 114.6 141)">VCC</text>
<text x="187.5" y="140.8" transform="rotate(-90 187.5 140.8)">2</text>
<text x="188.2" y="138.4" transform="rotate(-90 188.2 138.4)">GND</text>
<text x="108.4" y="144.4">6</text>
<text x="110.8" y="145.1">I4</text>
<text x="114" y="148.8" transform="rotate(-90 114 148.8)">2</text>
<text x="114.7" y="146.4" transform="rotate(-90 114.7 146.4)">GND</text>
</g>
<g font-size="1.2" fill="#808080">
<text x="64.3" y="146.7">USB_CLI_VBUS/1.6C</text>
<text x="66.8" y="148.3">USB_CLI_N/1.6C</text>
<text x="66.9" y="149.9">USB_CLI_P/1.6C</text>
</g>
<g font-size="1.1" fill="#808080">
<text x="91.5" y="45.3" transform="rotate(-90 91.5 45.3)">R13</text>
<text x="92.9" y="45.3" transform="rotate(-90 92.9 45.3)">1M</text>
<text x="167.7" y="82.7">PA_THERMISTOR/6.7C</text>
<text x="83.4" y="89.9">3.3V</text>
<text x="45" y="107.5">3.3V</text>
<text x="107.8" y="133.5">U1</text>
<text x="107.8" y="135">RCLAMP0504FB</text>
<text x="191.7" y="153">USB_HO_VBUS/6.1B</text>
<text x="191.7" y="154.6">USB_HO_N/6.1C</text>
<text x="191.7" y="156.2">USB_HO_P/6.1B</text>
</g>
</svg>
